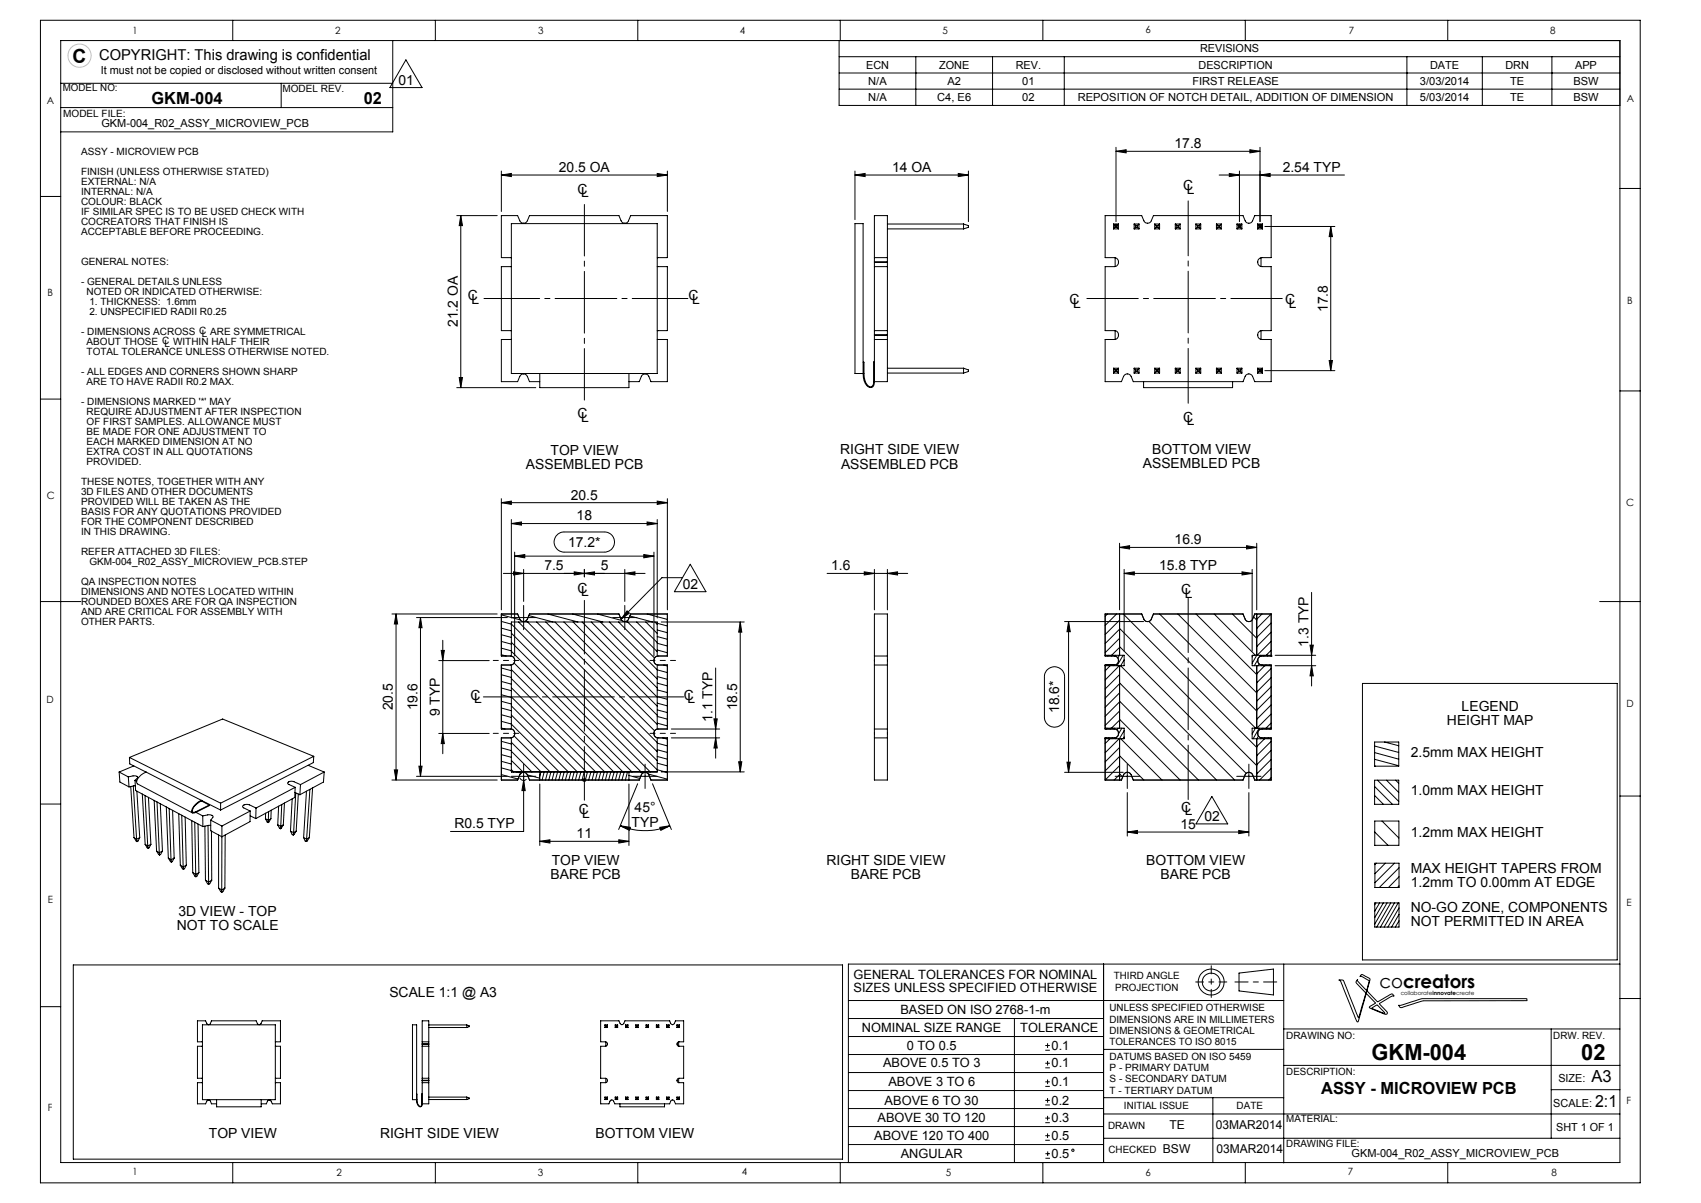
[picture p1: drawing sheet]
<svg xmlns="http://www.w3.org/2000/svg" width="420mm" height="297mm" viewBox="0 0 420 297" stroke-linecap="round" stroke-linejoin="round" font-family="sans-serif">
<g fill="none" stroke="#000" stroke-width=".25">
<path d="M10 5h395v287h-395zM15 10h385v277h-385zM57.5 5v5M97 10v22.6h-82M100.2 14.8l4 6.8h-7.9zM107.5 5v5M157.5 5v5M207.2 10v16h192.8M207.2 14h192.8M207.2 18h192.8M207.5 5v5M226.1 14v12"/>
<path d="M245.1 14v12M257.5 5v5M262.8 14v12M307.5 5v5M347.4 14v12M357.5 5v5M366 14v12M383.2 14v12M15 26.6h82M15 20.6h82M69.4 20.6v6M207.2 22h192.8"/>
<path d="M275.6 37.4l2.5-.4v.7zM275.6 36.4v18.3M275.6 37.4h35.5M308.6 37l2.5 .4-2.5 .3zM311.1 36.4v18.3M10 48.5h5M112.8 53.2h10M113.8 53.2l.4 2.5h-.8zM113.8 53.2v42.5M123.8 43.2l2.5-.4v.8zM123.8 42.2v10M123.8 43.2h41"/>
<path d="M126.3 55.2h36v37h-36zM162.3 42.8l2.5 .4-2.5 .4zM164.8 42.2v10M211.1 43.2l2.5-.4v.8zM211.1 43.2h28M211.1 42.2v12M211.1 55.2h2v37h-2zM219.1 55.3h18.8M219.1 56.5h18.8M236.6 42.8l2.5 .4-2.5 .4zM237.9 55.3l1.2 .4v.4l-1.2 .4M237.9 55.3v1.2"/>
<path d="M239.1 42.2v12.5M272.9 53.2h9l.5 1.3a1 1 0 0 0 1 .6 1 1 0 0 0 .9-.6l.5-1.3h22.1l.5 1.3a1 1 0 0 0 1 .6 1 1 0 0 0 .9-.6l.5-1.3h4.1v10.4h-2.3a1.11 1.11 0 0 0-1.1 1.1 1.11 1.11 0 0 0 1.1 1.1h2.3v15.8h-2.3a1.1 1.1 0 0 0-1.1 1.1 1.1 1.1 0 0 0 1.1 1.1h2.3v10.4h-4.1l-.5-1.3a1 1 0 0 0-.9-.6 1 1 0 0 0-1 .6l-.5 1.3h-27.1l-.5-1.3a1.03 1.03 0 0 0-.9-.6 1.03 1.03 0 0 0-1 .6l-.5 1.3h-4v-10.4h2.3a1.1 1.1 0 0 0 1-1.1 1.1 1.1 0 0 0-1-1.1h-2.3v-15.8h2.3a1.12 1.12 0 0 0 1-1.1 1.12 1.12 0 0 0-1-1.1h-2.3zM275 55.3h1.2M275 56.5h1.2M275 55.3l.3 .4v.4M275 55.3v1.2M275.1 55.7h.9M275.2 55.3l.7 .8M275.3 56.1l-.3 .4M275.3 56.1h.5M275.6 55.2v1M275.8 56.1l.4 .4"/>
<path d="M275.9 55.3l-.7 .8M276.2 55.3v1.2M276.2 55.3l-.4 .4v.4M280 55.3h1.2M280 56.5h1.2M280 55.3l.4 .4M280 55.3v1.2M280.4 55.7h.4M280.4 56.1h.4M280.4 56.1l-.4 .4M280.4 55.7v.4M280.8 56.1l.4 .4"/>
<path d="M280.8 55.7v.4M281.2 55.3l-.4 .4M281.2 55.3v1.2M285.1 55.3h1.2M285.1 56.5h1.2M285.1 55.3l.4 .4M285.1 55.3v1.2M285.5 55.7h.4M285.5 56.1h.4M285.5 56.1l-.4 .4M285.5 55.7v.4M285.9 55.7v.4"/>
<path d="M285.9 56.1l.4 .4M286.3 55.3l-.4 .4M286.3 55.3v1.2M290.2 55.3h1.2M290.2 56.5h1.2M290.2 55.3l.4 .4M290.2 55.3v1.2M290.6 55.7h.4M290.6 56.1h.4M290.6 56.1l-.4 .4M290.6 55.7v.4M291 55.7v.4"/>
<path d="M291 56.1l.4 .4M291.4 55.3l-.4 .4M291.4 55.3v1.2M295.3 55.3h1.2M295.3 56.5h1.2M295.3 55.3l.4 .4M295.3 55.3v1.2M295.7 55.7h.4M295.7 56.1h.4M295.7 56.1l-.4 .4M295.7 55.7v.4M296.1 55.7v.4"/>
<path d="M296.1 56.1l.4 .4M296.5 55.3l-.4 .4M296.5 55.3v1.2M300.4 55.3h1.2M300.4 56.5h1.2M300.4 55.3l.3 .4M300.4 55.3v1.2M300.7 55.7h.5M300.7 56.1h.5M300.7 56.1l-.3 .4M300.7 55.7v.4M301 43.2h31"/>
<path d="M301.2 56.1l.4 .4M301.2 55.7v.4M301.6 55.3l-.4 .4M301.6 55.3v1.2M303.5 42.8l2.5 .4-2.5 .4zM305.4 55.3h1.2M305.4 56.5h1.2M305.4 55.3l.4 .4v.4M305.4 55.3v1.2M305.5 55.7h1M305.7 55.3l.7 .8M305.8 56.1h.4"/>
<path d="M305.8 56.1l-.4 .4M306 42.2v12.5M306 55.2v1M306.2 56.1l.4 .4M306.4 55.3l-.7 .8M306.6 55.3l-.4 .4v.4M306.6 55.3v1.2M310.5 55.3h1.2M310.5 56.5h1.2M310.5 55.3l.4 .4v.4M310.5 55.3v1.2M310.6 55.7h1"/>
<path d="M310.8 55.3l.9 1M310.8 55.9h1M310.9 56.1h.4l.4 .4M310.9 56.1l-.4 .4M311.1 55.2v1M311.1 43.2l2.5-.4v.8zM311.3 55.4v1M311.5 55.3l-.7 .8M311.7 55.6l-.7 .7M311.7 55.3l-.4 .4M311.7 55.3v1.2M312.3 55.9h17.3"/>
<path d="M328.6 55.9v35.6M328.6 55.9l.4 2.5h-.8zM400 46.5h5M126.3 65.8h-2.5v15.8h2.5M126.3 63.6h-2.5v-10.4h4l.5 1.3a1.03 1.03 0 0 0 1 .6 1.03 1.03 0 0 0 .9-.6l.5-1.3h22.1l.6 1.3a1 1 0 0 0 .9 .6 1 1 0 0 0 .9-.6l.5-1.3h9.1v10.4h-2.5M162.3 65.8h2.5v15.8h-2.5M215.9 64.8v1M215.9 63.6v1M215.9 63.6v-10.4h3.2v10.4M215.9 64.6v.2M215.9 65.8v15.8M215.9 65.8h3.2"/>
<path d="M215.9 63.6h3.2M215.9 64.8h3.2M215.9 64.6h3.2M219.1 64.8v1M219.1 63.6v1M219.1 64.6v.2M219.1 65.8v15.8M275.3 63.6v2.2M311.4 63.6v2.2M10 98.5h5M112.8 95.7h19.5M113.4 93.2h.8l-.4 2.5z"/>
<path d="M126.3 83.8h-2.5v10.4h4l.5-1.3a1.03 1.03 0 0 1 1-.6 1.03 1.03 0 0 1 .9 .6l.5 1.3h2.6M133.3 92.2v3.5h22v-3.5M162.3 83.8h2.5v10.4h-4.1l-.5-1.3a1 1 0 0 0-.9-.6 1 1 0 0 0-.9 .6l-.6 1.3h-2.5M213.1 92.2a3.3 3.3 0 0 0 1.7 3.5 1.11 1.11 0 0 0 1.1-1.5M215.9 82.8v1M215.9 81.6v1M215.9 89.4h-.2v4.8a.9 .9 0 0 1-.5 1.2 .9 .9 0 0 1-1.1-.5 4.5 4.5 0 0 1-.8-2.7v-2.8h-.2M215.9 82.6v.2M215.9 83.8v10.4M215.9 83.8h3.2M215.9 81.6h3.2M215.9 82.8h3.2"/>
<path d="M215.9 82.6h3.2M219.1 82.8v1M219.1 81.6v1M219.1 82.6v.2M219.1 83.8v10.4h-3.2M219.1 90.9h18.8M219.1 92.1h18.8M237.9 90.9l1.2 .4v.4l-1.2 .4M237.9 90.9v1.2M275 90.9h1.2M275 92.1h1.2M275 90.9v1.2"/>
<path d="M275 90.9l.3 .4M275.3 81.6v2.2M275.3 91.3v.4M275.3 91.7l-.3 .4M275.3 91.7h.5M275.3 91.3h.5M275.8 91.3v.4M275.8 91.7l.4 .4M276.2 90.9v1.2M276.2 90.9l-.4 .4M280 90.9h1.2M280 92.1h1.2"/>
<path d="M280 90.9v1.2M280 90.9l.4 .4M280.4 91.3v.4M280.4 91.7h.4M280.4 91.3h.4M280.4 91.7l-.4 .4M280.8 91.3v.4M280.8 91.7l.4 .4M281.2 90.9v1.2M281.2 90.9l-.4 .4M282.4 94.2v1.5h21.9v-1.5M285.1 90.9h1.2"/>
<path d="M285.1 92.1h1.2M285.1 90.9v1.2M285.1 90.9l.4 .4M285.5 91.3v.4M285.5 91.7h.4M285.5 91.3h.4M285.5 91.7l-.4 .4M285.9 91.3v.4M285.9 91.7l.4 .4M286.3 90.9v1.2M286.3 90.9l-.4 .4M290.2 90.9h1.2"/>
<path d="M290.2 92.1h1.2M290.2 90.9v1.2M290.2 90.9l.4 .4M290.6 91.3v.4M290.6 91.7h.4M290.6 91.3h.4M290.6 91.7l-.4 .4M291 91.3v.4M291 91.7l.4 .4M291.4 90.9v1.2M291.4 90.9l-.4 .4M295.3 90.9h1.2"/>
<path d="M295.3 92.1h1.2M295.3 90.9v1.2M295.3 90.9l.4 .4M295.7 91.3v.4M295.7 91.7h.4M295.7 91.3h.4M295.7 91.7l-.4 .4M296.1 91.3v.4M296.1 91.7l.4 .4M296.5 90.9v1.2M296.5 90.9l-.4 .4M300.4 90.9h1.2"/>
<path d="M300.4 92.1h1.2M300.4 90.9v1.2M300.4 90.9l.3 .4M300.7 91.3v.4M300.7 91.7h.5M300.7 91.3h.5M300.7 91.7l-.3 .4M301.2 91.3v.4M301.2 91.7l.4 .4M301.6 90.9v1.2M301.6 90.9l-.4 .4M305.4 90.9h1.2"/>
<path d="M305.4 92.1h1.2M305.4 90.9v1.2M305.4 90.9l.4 .4M305.8 91.3v.4M305.8 91.7h.4M305.8 91.3h.4M305.8 91.7l-.4 .4M306.2 91.3v.4M306.2 91.7l.4 .4M306.6 90.9v1.2M306.6 90.9l-.4 .4M310.5 90.9h1.2"/>
<path d="M310.5 92.1h1.2M310.5 90.9v1.2M310.5 90.9l.4 .4M310.8 91.5h1M310.9 91.3v.4M310.9 91.7h.4l.4 .4M310.9 91.7l-.4 .4M311 91.2l.7 .7M311.3 91v1M311.4 81.6v2.2M311.7 91.2l-.7 .7M311.7 90.9v1.2"/>
<path d="M311.7 90.9l-.4 .4h-.4M312.3 91.5h17.3M328.2 89h.8l-.4 2.5zM400 96.5h5M123.8 124.1l2.5-.4v.8zM123.8 123.1v27.5M123.8 124.1h41M126.3 129.3l2.5-.4v.7zM126.3 128.3v24.3M126.3 129.3h36M127.1 137.3l2.5-.4v.8zM127.1 136.3v25.7"/>
<path d="M127.1 137.3h34.4M137.4 132.3l.8-.7 .9-.3h10.1a2.49 2.49 0 0 1 2.5 2.5 2.49 2.49 0 0 1-2.5 2.5h-9.9a2.5 2.5 0 0 1-2.2-1.4 2.5 2.5 0 0 1 .3-2.6zM159 136.9l2.5 .4-2.5 .4zM159.8 128.9l2.5 .4-2.5 .3zM161.5 136.3v25.7M162.3 123.7l2.5 .4-2.5 .4zM162.3 128.3v24.3M164.8 123.1v27.5M170.4 139.3l3.9 6.8h-7.8zM276.4 135.1l2.5-.4v.8zM276.4 134.1v16.5M276.4 135.1h33.9"/>
<path d="M307.8 134.7l2.5 .4-2.5 .4zM310.3 134.1v16.5M10 148.5h10M96.8 151.6h26M97.8 151.6v41M97.8 151.6l.4 2.5h-.8zM102.8 152.5h22.5M103.8 152.5l.4 2.5h-.8zM103.8 152.5v39.2M109.3 158.1v28M123.8 153.4l2.5 .7 36 36 2.5 .6M123.8 158.4l2.5 .6"/>
<path d="M123.8 156.7l2.5 .7M123.8 155.1l2.5 .6M123.8 151.8l4.6 1.2M124.3 141.6h35M126.3 152.5h6M126.3 158.6l32 32M126.3 156.3l34.2 34.3M126.8 141.2l2.5 .4-2.5 .4zM128 153.6l34.3 34.2M129.3 149.5v6M129.3 140.6v7.9M129.7 153.4l.7 .2"/>
<path d="M130.3 153.6l32 32M130.6 152l6 1.6M132.5 153.6l29.8 29.7M134.8 153.6l26.8 26.8M135.3 151.6l7.4 2M137 153.6l25.3 25.3M139.2 153.6l23.1 23M141.4 151.6l7.4 2M141.5 153.6l20.8 20.7M141.8 141.2l2.5 .4-2.5 .4zM143.7 153.6l18.6 18.5M144.3 141.6l2.5-.4v.8z"/>
<path d="M144.3 140.6v1.8M146 153.6l16.3 16.3M147.5 151.6l6.1 1.6M148.2 153.6l14.1 14M150.5 153.6l11.8 11.8 2.5 .6M151.3 152.5h6M152.7 153.6l8.9 8.9M153.4 152.9a1 1 0 0 0 .9 .6 1 1 0 0 0 .9-.6l.5-1.3h9.1v10.4h-2.3M153.4 152.9l-.6-1.3h-22.1l-.5 1.3a1.03 1.03 0 0 1-.9 .6 1.03 1.03 0 0 1-1-.6l-.5-1.3h-4v10.4h2.3M154.3 149.5v6M154.3 141.6l2.5-.4v.8zM154.3 140.6v7.9"/>
<path d="M154.5 153.5l.5 .1 7.3 7.3M154.8 150.8l.6 .6-2 1.5zM155.5 152.1l5.6 1.5M157.2 153.6l5.1 5M159.5 153.6l2.8 2.8M159.8 151.6l5 1.3M161.7 153.6l.6 .6M162.3 158.8l2.5 .7M162.3 157.2l2.5 .6M162.3 155.5l2.5 .7M162.3 153.9l2.5 .6M163.3 153.6h20.5"/>
<path d="M168.5 142.6h-5.1l-10 10.3M182.8 153.6l.4 2.5h-.8zM182.8 153.6v37M204.2 141.6h19.9M213.4 141.2l2.5 .4-2.5 .4zM215.9 140.6v10M219.1 141.6l2.5-.4v.8zM219.1 140.6v10M262.9 153.5h19.5M263.8 153.5l.5 2.5h-.8zM263.8 153.5v37.2M273.4 151.6l-.5 .5"/>
<path d="M275.7 151.6l-2.8 2.8M276.4 151.6v10.2l-.4 .7M276.4 159.6l31.3 31.3M276.4 155.1l33.9 33.9M276.4 153.1l-3.5 3.6M276.4 155.3l-3.5 3.6M276.4 157.6l-3.5 3.5M276.4 159.8l-1.9 2M277.4 151.6l32.9 32.9M277.6 141.6l2.5-.4v.8zM277.6 141.6h31.6M277.6 140.6v20.2"/>
<path d="M281.8 151.6l.1 .1M283.7 153.4l26.3 26.4-.8 1.4M286.3 151.6l24 23.9M290.8 151.6l19.5 19.5M295.3 151.6l15 14.9M299.8 151.6l10.2 10.2M304.3 151.6l6 6M306.7 141.2l2.5 .4-2.5 .4zM309.2 140.6v20.2M309.5 152.3l.8 .8M310.3 151.6v10.2l-1.1 2M311.6 151.6l-1.3 1.3"/>
<path d="M313.9 151.6v10.4M313.9 151.6l-3.6 3.5M313.9 153.8l-3.6 3.6M313.9 156.1l-3.6 3.5M313.9 158.3l-3.5 3.5M313.9 151.6h-4.1l-.5 1.3a1 1 0 0 1-.9 .6 1 1 0 0 1-1-.6l-.5-1.3h-22.1l-.5 1.3a1 1 0 0 1-.9 .6 1 1 0 0 1-1-.6l-.5-1.3h-9v10.4h2.3M323.5 159.3h.8l-.5 2.5zM323.8 146.3v23.1M395 148.5h10M108.3 163.1h12.5M108.9 160.6h.8l-.4 2.5zM123.8 178.1l2.5 .7 11.8 11.8"/>
<path d="M123.8 179.7l.9 .3M123.8 176.5l2.5 .6M123.8 174.8l2.5 .7M123.8 173.1l2.5 .7M123.8 171.5l2.5 .7M123.8 169.9l2.5 .6M123.8 168.2l2.5 .7M123.8 166.6l2.5 .6M123.8 164.9l2.5 .7M123.8 161.6l1.2 .4M123.8 160l2.5 .7M126.1 180h.2"/>
<path d="M126.1 162h.2M126.1 180a.96 .96 0 0 1 1 1M126.1 162a1.02 1.02 0 0 1 1 1M126.1 164.2h-2.3v15.8h2.3M126.3 180a.99 .99 0 0 1 .8 1M126.3 162l.5 .3 .3 .7M126.3 164.1l-.2 .1M126.3 162v-8.4h36v8.4M126.3 164.1v15.9M126.3 176.5l14 14.1M126.3 174.3l16.3 16.3M126.3 172l18.5 18.6"/>
<path d="M126.3 169.8l20.8 20.8M126.3 167.5l23 23.1M126.3 165.3l25.3 25.3M126.3 160.8l29.7 29.8M126.9 163.7l26.9 26.9M127.1 163.2a.95 .95 0 0 1-.8 .9M127.1 163.2a1.02 1.02 0 0 1-1 1M127.1 163v.2M161.5 163.2a.95 .95 0 0 0 .8 .9M161.5 163.2a1.09 1.09 0 0 0 1 1M161.5 163v.2M162.3 180a.99 .99 0 0 0-.8 1"/>
<path d="M162.3 162a.99 .99 0 0 0-.8 1M162.3 164.1l.2 .1M162.3 180h.2M162.3 164.1v15.9M162.3 178.5l2.5 .7M162.3 176.9l2.5 .6M162.3 175.3l2.5 .6M162.3 173.6l2.5 .7M162.3 172l2.5 .6M162.3 170.3l2.5 .7M162.3 168.7l2.5 .6M162.3 167l2.5 .7"/>
<path d="M162.3 160.5l2.5 .6M162.5 162h-.2M162.5 162a1.09 1.09 0 0 0-1 1M162.5 180a1.02 1.02 0 0 0-1 1M162.5 164.2h2.3v15.8h-2.3M163.9 164.2l.9 .2M165.8 180h11.9M176.3 177.5h.8l-.4 2.5zM176.7 164.9v22.3M215.9 180v2.2M215.9 162v2.2M215.9 164.2h3.2"/>
<path d="M215.9 180h3.2M215.9 162h3.2M215.9 162v-10.4h3.2v10.4M215.9 164.2v15.8M219.1 180v2.2M219.1 162v2.2M219.1 164.2v15.8M258.5 165.4a2.51 2.51 0 0 1 2.7-.6 2.51 2.51 0 0 1 1.7 2.3v9.9a2.49 2.49 0 0 1-2.5 2.5 2.49 2.49 0 0 1-2.5-2.5v-10.1l.1-.7zM272.9 161.8h4.7v2.6h-4.7M272.9 179.8h4.7v2.6h-4.7M273.2 164.2l-.2 .2M273.3 179.8l-.1 .2"/>
<path d="M273.6 161.8l-.1 .2M274.1 164.2l-.1 .2M274.1 164.4l-1.2 1.2M274.2 179.8l-.1 .2M274.6 161.8l-.2 .2M275 164.2l-.1 .2M275.2 179.8l-.1 .2M275.2 162l.8 .4 .2 .6M275.2 180l.7 .3 .3 .7M275.2 180a.96 .96 0 0 1 1 1M275.2 162a1.02 1.02 0 0 1 1 1M275.2 164.2h-2.3v15.8h2.3"/>
<path d="M275.5 161.8l-.2 .2M276.1 179.8l-.3 .4M276.2 163v.2M276.2 163.2a1.02 1.02 0 0 1-1 1M276.2 163.2l-.2 .5-.8 .5M276.4 164.4l-3.5 3.5M276.4 164.4v15.4M276.4 177.6l15 15M276.4 173.1l19.5 19.5M276.4 168.6l24 24M276.4 166.5l-3.5 3.6M276.4 168.8l-3.5 3.6"/>
<path d="M276.4 171.1l-3.5 3.5M276.4 173.3l-3.5 3.5M276.4 175.5l-3.5 3.6M276.4 177.8l-2 2M276.7 164.4l28.2 28.2M277 179.8l-.8 1.4M277.3 161.8l-1.5 2.6M277.6 162.9l-.9 1.5M309.4 161.8l-.2 .4M310.3 164.4v15.4l3.6-3.5M310.6 163v.2M310.6 162.9l-.9 1.5"/>
<path d="M310.6 163.2l.3 .7 .7 .3M310.6 163.2a1.09 1.09 0 0 0 1 1M310.9 163.9l-.3 .5M310.9 179.8l-1.5 2.6M311.2 161.8l-.2 .3M311.6 164.2h2.3v15.8h-2.3M311.6 162h2.3M311.6 162h-.3a.94 .94 0 0 0-.7 1M311.6 180h-.3a.94 .94 0 0 0-.7 1M311.6 162a1.09 1.09 0 0 0-1 1M311.6 180a1.02 1.02 0 0 0-1 1M311.7 164.2l-.2 .2"/>
<path d="M311.8 179.8l-.1 .2M312.1 161.8l-.1 .2M312.3 164.4l-2 2M312.6 164.2l-.1 .2M312.7 179.8l-.1 .2M313.1 161.8l-.2 .2M313.5 164.2l-.1 .2M313.7 179.8l-.2 .2M313.9 162h.1M313.9 161.8h-4.7v2.6h4.7M313.9 179.8h-4.7v2.6h4.7M313.9 160.5l-1.3 1.3"/>
<path d="M313.9 165l-3.6 3.6M313.9 167.3l-3.6 3.5M313.9 169.5l-3.6 3.6M313.9 171.8l-3.6 3.5M313.9 174l-3.6 3.6M313.9 178.5l-1.3 1.3M314.9 161.8h10M314.9 164.4h10M323.8 164.4l.5 2.5h-.8zM336.4 168.7h62.9v68.3h-62.9zM10 198.5h5M29.4 190.6l2.3 1.2"/>
<path d="M29.4 190.6l.2 2.5 2.3 1.2M31.7 191.8l1.5-.3 .7 .2 .1 .3-.7 .6M31.7 191.8l.2 2.5M32 187l22.5 11.3M32 187v1.6l4.1 2M32.3 194.2l.8 12.6M32.9 194.1l.8 13.1M33.1 189.1l-3.7 1.5M33.3 192.6l.5 .3M33.3 192.6l.2 2.6 16.6 8.9M33.4 194l-1.5 .3M33.8 195.3l.7 11.5"/>
<path d="M35.1 196l.7 12.5M35.8 196.4l.7 12.4M36.1 190.6a3.3 3.3 0 0 0-2.3 2.7l.1 .2 13.6 7.2M36.1 190.6l13.6 7M36.7 196.8l.6 11.7M38.1 197.6l.6 12.5M38.8 198l.5 12.5M39.6 198.4l.5 11.7M41.1 199.2l.5 12.6M41.8 199.6l.4 12.7M49.7 197.6a3.7 3.7 0 0 0-2.4 2.8l.3 .3 .8-.1M49.7 197.7a3.2 3.2 0 0 0-2.2 2.6l.2 .3 .7-.2 3.3-1.6"/>
<path d="M49.7 197.6l4.8 2.4M49.7 197.7l2 1.1M49.9 197.7h-.2M51.7 198.8v.1l-3.3 1.7M54.5 198.3v1.7M63.2 199.5l-1.6-.8-1-.1a.47 .47 0 0 0-.6 .3 .47 .47 0 0 0 .2 .6l1.6 .7M63.2 199.5l-.1 2.6M68.8 199l-.2 4.7M69.6 198.6l-.3 5.4M70.2 198.3l-.2 5.4M72.1 197.2l-.4 8M72.8 195.6l1.2 .6"/>
<path d="M72.9 194.4l-9.7 5.1M72.9 194.4l-.1 2.5-9.7 5.2M73 195.8l-.5 9.8M73.7 196l-.6 9.2M74.2 193.7l-1.7-.8h-.9a.41 .41 0 0 0-.5 .2 .41 .41 0 0 0 .2 .6l1.6 .7M74.2 193.7l-.2 2.5M75.7 195.3l-.7 11.5M76.1 188.9l3.9 1.7M76.5 194.9l-.8 12.3M77.2 194.5l-.8 12.3M77.5 186.7l-22.5-9.2-23 9.5M77.5 186.7l-23 11.6"/>
<path d="M77.5 186.7l-.1 1.6-22.9 11.7M80 190.6l-5.8 3.1M80 190.6l-.1 2.5-5.9 3.1M96.8 192.6h26M97.4 190.1h.8l-.4 2.5zM102.8 191.7h22.5M103.4 189.2h.8l-.4 2.5zM108.3 181.1h12.5M109.3 181.1l.4 2.5h-.8zM123.8 191.2l4.1 1.1M123.8 189.6l2.5 .6M123.8 188l2.5 .6"/>
<path d="M123.8 186.3l2.5 .7M123.8 184.6l2.5 .7M123.8 183l2.5 .7M126.1 182.2h-2.3v10.4h4l.5-1.3a1.03 1.03 0 0 1 1-.6 1.03 1.03 0 0 1 .9 .6M126.3 191.7h6M126.3 182.1l-.2 .1M126.3 182.1v8.5h36v-8.5M126.3 190l.6 .6M126.3 187.7l2.8 2.9M126.3 185.5l5 5.1M126.3 183.3l7.3 7.3-.3 1.1M126.9 181.7l8.9 8.9"/>
<path d="M127.1 181.2l-.2 .5-.6 .4M127.1 181.2a.96 .96 0 0 1-1 1M127.1 181v.2M127.5 190.6l1.2 .3M128.3 192l.2 .3a1.01 1.01 0 0 0 1.5 .1M129.3 188.7v16.6h-18.1M129.3 192.7l.4 2.5h-.8zM130.2 191.3l3.1 .8M133.3 193.6v15.1M133.3 190.6v2M134.4 190.6l-.6 2M135.2 190.6l-.5 2"/>
<path d="M136 190.6l-.5 2M136.8 190.6l-.5 2M137.7 190.6l-.6 2M138.5 190.6l-.5 2M139.3 190.6l-.5 2M140.2 190.6l-.6 2M141 190.6l-.6 2M141.8 190.6l-.5 2M142.6 190.6l-.5 2M143.4 190.6l-.5 2M143.9 192.2l.7 .7M144.3 190.6l-.6 2"/>
<path d="M144.3 192.1v1M144.6 192.2l-.7 .7M145.1 190.6l-.6 2M145.9 190.6l-.6 2M146.7 190.6l-.5 2M147.5 190.6l-.5 2M148.3 190.6l-.5 2M149.2 190.6l-.5 2M150 190.6l-.5 2M150.8 190.6l-.5 2M151.7 190.6l-.6 2M152.5 190.6l-.6 2"/>
<path d="M153.3 190.6l-.5 2M154.1 190.6l-.5 2M154.9 190.6l-.5 2M155.3 193.6v15.1M155.3 190.6v2M155.3 192.4l-.1 .2M155.3 191.4l2.7 .8M156.3 191.7h6M157.4 193.5l-4.6 11.3M158.1 190.6l.8 .2M159.3 188.7v6M160.1 191.1l4.7 1.3"/>
<path d="M161.1 193.5l4.7 11.3M161.5 181.2a.95 .95 0 0 0 .8 .9M161.5 181.2a1.02 1.02 0 0 0 1 1M161.5 181v.2M162.3 182.1l.2 .1M162.3 188.4l2.5 .7M162.3 186.8l2.5 .6M162.3 185.1l2.5 .7M162.3 183.5l2.5 .6M162.5 182.2h2.3v10.4h-4.1l-.5-1.3a1 1 0 0 0-.9-.6 1 1 0 0 0-.9 .6l-.6 1.3h-27.1l-.5-1.3M163.3 190.6h20.5M163.6 182.2l1.2 .3"/>
<path d="M165.8 182.2h11.9M176.7 182.2l.4 2.5h-.8zM182.4 188.1h.8l-.4 2.5zM215.9 182.2v10.4h3.2v-10.4M215.9 182.2h3.2M262.9 190.7h14.5M263.5 188.2h.8l-.5 2.5zM272.9 182.2h.1M272.9 182.2h2.3M272.9 182.2v10.4M273.8 182.2l-.2 .2M274.1 182.4l-1.2 1.2"/>
<path d="M274.7 182.2l-.1 .2M275.3 191.7h6.1M275.7 182l-.2 .4M276.2 181v.2M276.2 181.2a.96 .96 0 0 1-1 1M276.2 181.2l-.3 .6-.7 .4M276.3 182.4l-3.4 3.4M276.4 191.1l.8 .7M276.4 186.6l6 6M276.4 184.5l-3.5 3.6M276.4 186.8l-3.5 3.5M276.4 189l-3.5 3.6"/>
<path d="M276.4 191.2l-1.3 1.4M276.7 182.4l10.2 10.2M277.6 180.4l-1.2 2v10.2M277.6 182l-.3 .4M278.3 188.7v6M278.3 195.7v10.7M299.2 196.6l3.9 6.8h-7.8zM305.4 191.7h6M308.4 188.7v6M308.4 195.7v10.7M310.6 181v.2M310.6 181.2l.1 .4a.88 .88 0 0 0 .9 .6"/>
<path d="M310.6 181.2a1.02 1.02 0 0 0 1 1M310.7 181.7l-.4 .7v10.2M311.4 182.1l-.1 .3M311.6 182.2h2.3v10.4h-4.1l-.5-1.3a1 1 0 0 0-.9-.6 1 1 0 0 0-1 .6l-.5 1.3h-27.1l-.5-1.3a1.03 1.03 0 0 0-.9-.6 1.03 1.03 0 0 0-1 .6l-.5 1.3h-4M312.2 182.4l-1.9 1.9M312.3 182.2l-.1 .2M313.2 182.2l-.1 .2M313.9 183l-3.6 3.6M313.9 185.2l-3.6 3.6M313.9 187.5l-3.6 3.6M313.9 189.7l-2.9 2.9M313.9 192l-.6 .6"/>
<path d="M339.4 192.6h6v6h-6zM339.4 183.2h6v6h-6zM339.4 196.4l2.2 2.2M339.4 194.2l4.4 4.4M339.4 184.2l6 1.6M339.4 185.8l6 1.6M339.4 187.5l6 1.6M339.4 189.1l.2 .1M340.1 192.6l5.3 5.3M341.8 183.2l3.6 .9M342.3 192.6l3.1 3M344.6 192.6l.8 .8"/>
<path d="M400 196.5h5M33.1 206.8l.6 .4M33.1 206.8l.7 1M33.7 207.2l.1 .6M34.5 206.8l-.8 .4M34.5 206.8l-.4 .8-.3 .2M35.8 208.5l.7 .3M35.8 208.5l.5 .8 .3 .1M36.5 208.8l.1 .6M37.3 208.5l-.8 .3M37.3 208.5l-.5 .8-.2 .1M38.7 210.1l.6 .4"/>
<path d="M38.7 210.1l.7 1M39.3 210.5l.1 .6M40.1 210.1l-.8 .4M40.1 210.1l-.7 1M41.6 211.8l.6 .5M41.6 211.8l.7 1M42.2 212.3l.1 .5M42.6 200.1l.4 11.7M43 211.8l-.8 .5M43 211.8l-.5 .9-.2 .1M44.1 200.9l.4 12.7M44.5 213.6l.7 .4"/>
<path d="M44.5 213.6l.8 1M44.9 201.3l.3 12.7M45.2 214l.1 .6M45.7 201.7l.3 11.9M46 213.6l-.8 .4M46 213.6l-.7 1M47.3 202.6l.3 12.8M47.6 215.4l.7 .5M47.6 215.4l.8 1.1M48.1 203l.2 12.9M48.3 215.9l.1 .6M48.4 200.6l1.7 .8"/>
<path d="M48.9 203.4l.2 12M49.1 215.4l-.8 .5M49.1 215.4l-.7 1.1M50.1 201.4l1.3-.2 1 .1 .2 .5-.6 .7M50.1 201.4v2.7M50.6 203.9l.1 13.4M50.7 217.3l.8 .5M50.7 217.3l.8 1M51.3 203.8h.7M51.3 203.8l-1.2 .3M51.4 203.8l.1 14M51.5 217.8v.5"/>
<path d="M52 202.5l2.8 1.4M52 202.5v2.6l2.8 1.5M52.2 205.2l.1 12.1M52.3 217.3l-.8 .5M52.3 217.3l-.5 .9-.3 .1M54 219.2l.8 .5 .7-.5M54 206.2v13M54 219.2l.8 1.1M54.8 203.9v2.7M54.8 206.6v13.7M55.5 219.2l-.7 1.1M55.6 206.2l-.1 13"/>
<path d="M61.8 200.2l-7 3.7M61.8 200.2l-.1 2.6-6.9 3.8M61.8 201.4l1.3 .7M65.5 202.1l.8 .4M65.5 202.1l.7 1M65.6 200.8l-.1 1.3M66.3 202.5l-.1 .6M66.3 200.4v2.1M66.9 202.1l-.6 .4M66.9 202.1l-.7 1M67 200l-.1 2.1M68.6 203.7l.7 .3"/>
<path d="M68.6 203.7l.7 .9M69.3 204v.6M70 203.7l-.7 .3M70 203.7l-.7 .9M71.7 205.2l.8 .4M71.7 205.2l.7 1M72.5 205.6l-.1 .6M73.1 205.2l-.6 .4M73.1 205.2l-.7 1M75 206.8l.7 .4M75 206.8l.4 .8 .2 .1M75.7 207.2l-.1 .5"/>
<path d="M76.4 206.8l-.7 .4M76.4 206.8l-.8 .9M133.3 207.7l2.5-.4v.8zM133.3 207.7h22M152.8 207.3l2.5 .4-2.5 .4zM153.1 203.9l2.5 .4-.2 .7zM153.1 203.9a16.3 16.3 0 0 0 12.3 0M162.9 204.3l2.5-.4-2.2 1.1zM278.3 205.4l2.5-.4v.8zM278.3 205.4h30.1M305.9 205l2.5 .4-2.5 .4zM339.4 202.7h6v6h-6z"/>
<path d="M339.4 205.4l3.3 3.3M339.5 213.1h5.9v6h-5.9zM339.8 213.1l-.3 .4M341.2 202.7l4.2 4.2M342.1 213.1l-2.6 2.6M344.3 213.1l-4.8 4.8M345.4 214.2l-4.8 4.9M345.4 216.5l-2.6 2.6M345.4 218.7l-.3 .4M18.1 238.2h189.9v48h-189.9zM272.5 238v49M317 238v49.1"/>
<path d="M339.4 222.9h6v6h-6zM339.7 222.9l-.3 .5M340.6 222.9l-1.2 2.1M341.6 222.9l-2.2 3.7M342.5 222.9l-3.1 5.2M343.4 222.9l-3.5 6M344.3 222.9l-3.4 6M345.2 222.9l-3.4 6M345.4 224.2l-2.7 4.7M345.4 225.7l-1.8 3.2M345.4 227.3l-.9 1.6M400 238h-190.5v49"/>
<path d="M10 248.5h5M50 258.3h-1.2v7.9h1.2M50 257.2h-1.2v-5.2h2l.2 .7a.49 .49 0 0 0 .5 .3 .49 .49 0 0 0 .5-.3l.2-.7h11.1l.2 .7a.49 .49 0 0 0 .5 .3 .49 .49 0 0 0 .5-.3l.2-.7h4.6v5.2h-1.3M50 253h18v18.5h-18zM68 258.3h1.3v7.9h-1.3M101.8 253h1.1v18.5h-1.1zM104.2 257.8v.5M104.2 257.2v.5M104.2 258.3h1.7M104.2 257.2h1.7M104.2 257.2v-5.2h1.7v5.2M104.2 257.7v.1"/>
<path d="M104.2 258.3v7.9M104.2 257.8h1.7M104.2 257.7h1.7M105.9 257.8v.5M105.9 257.2v.5M105.9 253h9.4M105.9 257.7v.1M105.9 258.3v7.9M105.9 253.7h9.4M115.3 253v.7M115.3 253l.6 .3v.2l-.6 .2M148.3 252h4.5l.3 .7a.49 .49 0 0 0 .5 .3 .49 .49 0 0 0 .4-.3l.3-.7h11l.3 .7a.49 .49 0 0 0 .5 .3 .49 .49 0 0 0 .4-.3l.3-.7h2v5.2h-1.1a.55 .55 0 0 0-.5 .6 .55 .55 0 0 0 .5 .5h1.1v7.9h-1.1a.55 .55 0 0 0-.5 .5 .55 .55 0 0 0 .5 .6h1.1v5.2h-2l-.3-.6a.49 .49 0 0 0-.4-.3 .49 .49 0 0 0-.5 .3l-.3 .6h-13.5l-.3-.6a.49 .49 0 0 0-.4-.3 .49 .49 0 0 0-.5 .3l-.2 .6h-2.1v-5.2h1.2a.55 .55 0 0 0 .5-.6 .55 .55 0 0 0-.5-.5h-1.2v-7.9h1.2a.55 .55 0 0 0 .5-.5 .55 .55 0 0 0-.5-.6h-1.2z"/>
<path d="M149.4 253h.6M149.4 253.7h.6M149.4 253l.2 .3M149.4 253v.7M149.6 253.3v.2M149.6 257.2v1.1M149.6 253.5l-.2 .2M149.6 253.5h.2M149.6 253.3h.2M149.8 253.5l.2 .2M149.8 253.3v.2M150 253v.7"/>
<path d="M150 253l-.2 .3M151.9 253h.6M151.9 253.7h.6M151.9 253l.2 .3M151.9 253v.7M152.1 253.5h.2M152.1 253.3h.2M152.1 253.5l-.2 .2M152.1 253.3v.2M152.3 253.5l.2 .2M152.3 253.3v.2M152.5 253l-.2 .3"/>
<path d="M152.5 253v.7M154.4 253h.6M154.4 253.7h.6M154.4 253l.3 .3M154.4 253v.7M154.7 253.5h.1M154.7 253.3h.1M154.7 253.5l-.3 .2M154.7 253.3v.2M154.8 253.3v.2M154.8 253.5l.2 .2M155 253l-.2 .3"/>
<path d="M155 253v.7M157 253h.6M157 253.7h.6M157 253l.2 .3M157 253v.7M157.2 253.5h.2M157.2 253.3h.2M157.2 253.5l-.2 .2M157.2 253.3v.2M157.4 253.3v.2M157.4 253.5l.2 .2M157.6 253l-.2 .3"/>
<path d="M157.6 253v.7M159.5 253h.6M159.5 253.7h.6M159.5 253l.2 .3M159.5 253v.7M159.7 253.5h.2M159.7 253.3h.2M159.7 253.5l-.2 .2M159.7 253.3v.2M159.9 253.3v.2M159.9 253.5l.2 .2M160.1 253l-.2 .3"/>
<path d="M160.1 253v.7M162.1 253h.6M162.1 253.7h.6M162.1 253l.2 .3M162.1 253v.7M162.3 253.3v.2M162.3 253.5h.2M162.3 253.3h.2M162.3 253.5l-.2 .2M162.5 253.5l.2 .2M162.5 253.3v.2M162.7 253l-.2 .3"/>
<path d="M162.7 253v.7M164.6 253h.6M164.6 253.7h.6M164.6 253l.2 .3M164.6 253v.7M164.8 253.5h.2M164.8 253.3h.2M164.8 253.5l-.2 .2M164.8 253.3v.2M165 253.5l.2 .2M165 253.3v.2M165.2 253l-.2 .3"/>
<path d="M165.2 253v.7M167.1 253h.6M167.1 253.7h.6M167.1 253v.7M167.1 253l.3 .3M167.4 253.5h.1M167.4 253.3h.1M167.4 253.5l-.3 .2M167.4 253.3v.2M167.5 253.5l.2 .2M167.5 253.3v.2M167.6 257.2v1.1"/>
<path d="M167.7 253l-.2 .3M167.7 253v.7M209.5 247h107.5M209.5 255.9h63M209.5 251.5h63M250.5 251.5v35.5M258.1 259.3h1.1M258.1 258.1h1.1M258.7 257.6v1.1M272.5 259.1h44.5M305.9 240.2l8.5-.9v6.3l-8.5-1zM317 254h83"/>
<path d="M330.6 241.9l.9 .1 .3 .1 3.7 9.1 2.6-8.8-.2-.4-1.3-.7-.6-.3-.2 .1 .5-.5 1.9 1-2.9 10.7-.2-.1-.5-1-3.5-8.7zM335.2 241.8v.4l4.9 5.2 3-1.8 .5-.2 .3 .1 .3 .5-.4-.1-3.3 1.9 2 2v.5l-.7 .1-3.6-1.6v-.3l1.5-.9-4.7-4.8-.2-.4zM338.7 248.9l1.3-.8 1.9 2.1zM345.3 248.1l.4 .1 2-.6a10.8 10.8 0 0 1 4.6-1h24.6l.1 .4-25.6 .1-5 1.5a.73 .73 0 0 1-1.1-.5zM383 254v27M400 246.5h5M50 267.3h-1.2v5.2h2l.2-.6a.49 .49 0 0 1 .5-.3 .49 .49 0 0 1 .5 .3l.2 .6h1.3M53.5 271.5v1.8h11v-1.8M68 267.3h1.3v5.2h-2.1l-.2-.6a.49 .49 0 0 0-.5-.3 .49 .49 0 0 0-.5 .3l-.2 .6h-1.3M102.9 271.5l.1 .9 .3 .6a.53 .53 0 0 0 .7 .2 .53 .53 0 0 0 .2-.7M104.2 266.8v.5M104.2 266.2v.5"/>
<path d="M104.2 270.1l-.1 2.4a.48 .48 0 0 1-.3 .7 .48 .48 0 0 1-.6-.5 4.1 4.1 0 0 1-.3-2.6M104.2 267.3h1.7M104.2 266.2h1.7M104.2 266.7v.1M104.2 267.3v5.2M104.2 266.8h1.7M104.2 266.7h1.7M105.9 266.8v.5M105.9 266.2v.5M105.9 271.5h9.4M105.9 267.3v5.2h-1.7M105.9 266.7v.1"/>
<path d="M105.9 270.9h9.4M115.3 270.9v.6M115.3 270.9l.6 .2v.1l-.6 .3M149.4 271.5h.6M149.4 270.9h.6M149.4 270.9v.6M149.4 270.9l.2 .2M149.6 266.2v1.1M149.6 271.1v.1M149.6 271.2l-.2 .3M149.6 271.2h.2M149.6 271.1h.2"/>
<path d="M149.8 271.1v.1M149.8 271.2l.2 .3M150 270.9v.6M150 270.9l-.2 .2M151.9 271.5h.6M151.9 270.9h.6M151.9 270.9v.6M151.9 270.9l.2 .2M152.1 271.1v.1M152.1 271.2h.2M152.1 271.1h.2M152.1 271.2l-.2 .3"/>
<path d="M152.3 271.1v.1M152.3 271.2l.2 .3M152.5 270.9v.6M152.5 270.9l-.2 .2M153.1 272.5v.8h11v-.8M154.4 271.5h.6M154.4 270.9h.6M154.4 270.9v.6M154.4 270.9l.3 .2M154.7 271.1v.1M154.7 271.2h.1M154.7 271.1h.1"/>
<path d="M154.7 271.2l-.3 .3M154.8 271.1v.1M154.8 271.2l.2 .3M155 270.9v.6M155 270.9l-.2 .2M157 271.5h.6M157 270.9h.6M157 270.9v.6M157 270.9l.2 .2M157.2 271.1v.1M157.2 271.2h.2M157.2 271.1h.2"/>
<path d="M157.2 271.2l-.2 .3M157.4 271.1v.1M157.4 271.2l.2 .3M157.6 270.9v.6M157.6 270.9l-.2 .2M159.5 271.5h.6M159.5 270.9h.6M159.5 270.9v.6M159.5 270.9l.2 .2M159.7 271.1v.1M159.7 271.2h.2M159.7 271.1h.2"/>
<path d="M159.7 271.2l-.2 .3M159.9 271.1v.1M159.9 271.2l.2 .3M160.1 270.9v.6M160.1 270.9l-.2 .2M162.1 271.5h.6M162.1 270.9h.6M162.1 270.9v.6M162.1 270.9l.2 .2M162.3 271.1v.1M162.3 271.2h.2M162.3 271.1h.2"/>
<path d="M162.3 271.2l-.2 .3M162.5 271.1v.1M162.5 271.2l.2 .3M162.7 270.9v.6M162.7 270.9l-.2 .2M164.6 271.5h.6M164.6 270.9h.6M164.6 270.9v.6M164.6 270.9l.2 .2M164.8 271.1v.1M164.8 271.2h.2M164.8 271.1h.2"/>
<path d="M164.8 271.2l-.2 .3M165 271.1v.1M165 271.2l.2 .3M165.2 270.9v.6M165.2 270.9l-.2 .2M167.1 271.5h.6M167.1 270.9h.6M167.1 270.9v.6M167.1 270.9l.3 .2M167.4 271.1v.1M167.4 271.2h.1M167.4 271.1h.1"/>
<path d="M167.4 271.2l-.3 .3M167.5 271.2l.2 .3M167.5 271.1v.1M167.6 266.2v1.1M167.7 270.9v.6M167.7 270.9l-.2 .2M209.5 273.7h63M209.5 269.2h63M209.5 264.8h63M209.5 260.3h63M209.5 278.1h63M258.1 277.2h1.1"/>
<path d="M258.1 276h1.1M258.1 272.8h1.1M258.1 271.7h1.1M258.1 268.2h1.1M258.1 267.1h1.1M258.1 263.6h1.1M258.1 262.5h1.1M258.7 261.9v1.2M258.7 266.5v1.1M258.7 271.1v1.1M258.7 275.5v1.1M258.7 279.8v1.1"/>
<path d="M272.5 271h44.5M272.5 275h127.5M299.5 271v16M317 263h83M383 269h17M57.5 287v5M107.5 287v5M157.5 287v5M207.5 287v5M209.5 282.6h63M257.5 287v5M258.1 281.5h1.1"/>
<path d="M258.1 280.4h1.1M258.1 286h1.2M258.1 284.8h1.2M258.7 284.3v1.1M272.5 281h127.5M307.5 287v5M357.5 287v5"/>
<circle cx="299.1" cy="242.4" r="2.21"/>
<circle cx="299.1" cy="242.5" r="3.2"/>
<circle cx="264.9" cy="284" r=".27"/>
</g>
<circle cx="19.6" cy="13.7" r="2.87" fill="none" stroke="#c0c0c0" stroke-width=".25"/>
<path d="M128.1 163.1h-6.3M166.8 163.1h-6.3M128.1 181.1h-6.3M166.8 181.1h-6.3" fill="none" stroke="#000" stroke-width=".25" stroke-dasharray="15.2 1.3 1.3 1.3" stroke-dashoffset="14"/>
<path d="M119.5 73.7h50.3" fill="none" stroke="#000" stroke-width=".25" stroke-dasharray="15.2 1.3 1.3 1.3" stroke-dashoffset="1.5"/>
<path d="M316.6 73.7h-48.2M144.3 98.8v-48.3" fill="none" stroke="#000" stroke-width=".25" stroke-dasharray="15.2 1.3 1.3 1.3" stroke-dashoffset="2.5"/>
<path d="M293.4 49.6v50" fill="none" stroke="#000" stroke-width=".25" stroke-dasharray="15.2 1.3 1.3 1.3" stroke-dashoffset="1.7"/>
<path d="M295.2 242.4h7.7" fill="none" stroke="#000" stroke-width=".25" stroke-dasharray="15.2 1.3 1.3 1.3" stroke-dashoffset="13.3"/>
<path d="M304.9 242.4h10.3" fill="none" stroke="#000" stroke-width=".25" stroke-dasharray="15.2 1.3 1.3 1.3" stroke-dashoffset="12"/>
<path d="M299.1 246.2v-7.8" fill="none" stroke="#000" stroke-width=".25" stroke-dasharray="15.2 1.3 1.3 1.3" stroke-dashoffset="13.2"/>
<path d="M144.3 148.2v49.4" fill="none" stroke="#000" stroke-width=".25" stroke-dasharray="15.2 1.3 1.3 1.3" stroke-dashoffset="2"/>
<path d="M119.3 172.1h49.5" fill="none" stroke="#000" stroke-width=".25" stroke-dasharray="15.2 1.3 1.3 1.3" stroke-dashoffset="1.9"/>
<path d="M293.4 197.4v-49.7" fill="none" stroke="#000" stroke-width=".25" stroke-dasharray="15.2 1.3 1.3 1.3" stroke-dashoffset="1.8"/>
<g fill="#000">
<path d="M154.8 150.8l.6 .6-2 1.5z"/>
<path d="M123.8 43.2l2.5-.4v.8zM162.3 42.8l2.5 .4-2.5 .4z"/>
<path d="M303.5 42.8l2.5 .4-2.5 .4zM311.1 43.2l2.5-.4v.8z"/>
<path d="M328.6 55.9l.4 2.5h-.8zM328.2 89h.8l-.4 2.5z"/>
<path d="M123.8 124.1l2.5-.4v.8zM162.3 123.7l2.5 .4-2.5 .4z"/>
<path d="M126.3 129.3l2.5-.4v.7zM159.8 128.9l2.5 .4-2.5 .3z"/>
<path d="M127.1 137.3l2.5-.4v.8zM159 136.9l2.5 .4-2.5 .4z"/>
<path d="M276.4 135.1l2.5-.4v.8zM307.8 134.7l2.5 .4-2.5 .4zM277.6 141.6l2.5-.4v.8zM306.7 141.2l2.5 .4-2.5 .4zM275.6 37.4l2.5-.4v.7zM308.6 37l2.5 .4-2.5 .3z"/>
<path d="M103.8 152.5l.4 2.5h-.8zM103.4 189.2h.8l-.4 2.5z"/>
<path d="M141.8 141.2l2.5 .4-2.5 .4zM154.3 141.6l2.5-.4v.8z"/>
<path d="M144.3 141.6l2.5-.4v.8zM126.8 141.2l2.5 .4-2.5 .4z"/>
<path d="M182.8 153.6l.4 2.5h-.8zM182.4 188.1h.8l-.4 2.5z"/>
<path d="M213.4 141.2l2.5 .4-2.5 .4zM219.1 141.6l2.5-.4v.8zM278.3 205.4l2.5-.4v.8zM305.9 205l2.5 .4-2.5 .4z"/>
<path d="M263.8 153.5l.5 2.5h-.8zM263.5 188.2h.8l-.5 2.5z"/>
<path d="M176.3 177.5h.8l-.4 2.5zM176.7 182.2l.4 2.5h-.8zM108.9 160.6h.8l-.4 2.5zM109.3 181.1l.4 2.5h-.8zM113.8 53.2l.4 2.5h-.8zM113.4 93.2h.8l-.4 2.5z"/>
<path d="M323.5 159.3h.8l-.5 2.5zM323.8 164.4l.5 2.5h-.8z"/>
<path d="M97.4 190.1h.8l-.4 2.5zM97.8 151.6l.4 2.5h-.8z"/>
<path d="M129.3 192.7l-.4 2.5h.8zM211.1 43.2l2.5-.4v.8zM236.6 42.8l2.5 .4-2.5 .4z"/>
<path d="M133.3 207.7l2.5-.4v.8zM152.8 207.3l2.5 .4-2.5 .4z"/>
<path d="M153.1 203.9l2.5 .4-.2 .7zM162.9 204.3l2.5-.4-2.2 1.1z"/>
</g>
<g font-size="5.5">
<text x="338.7" y="261.7">GKM-004</text>
<text x="390.4" y="261.7">02</text>
</g>
<text font-size="4.8" x="17.9" y="15.5">C</text>
<text font-size="4.6" x="340.6" y="244">cocreators</text>
<g font-size="4.1">
<text x="37.4" y="25.6">GKM-004</text>
<text x="89.8" y="25.6">02</text>
<text x="393" y="267.2">A3</text>
<text x="326.2" y="270">ASSY - MICROVIEW PCB</text>
<text x="393.9" y="273.2">2:1</text>
</g>
<text font-size="3.7" x="24.5" y="14.8">COPYRIGHT: This drawing is confidential</text>
<g font-size="3.4">
<text x="98.4" y="20.9">01</text>
<text x="290" y="36.6">17.8</text>
<text x="138" y="42.4">20.5 OA</text>
<text x="142.6" y="47.8">C</text>
<text x="220.3" y="42.4">14 OA</text>
<text x="292.2" y="47">C</text>
<text x="293.1" y="47.9">L</text>
<text x="316.7" y="42.4">2.54 TYP</text>
<text x="143.5" y="48.8">L</text>
<text x="115.5" y="74">C</text>
<text x="116.4" y="74.9">L</text>
<text x="170" y="74">C</text>
<text x="170.9" y="74.9">L</text>
<text x="264.1" y="75.1">C</text>
<text x="265" y="76">L</text>
<text x="317.4" y="75.1">C</text>
<text x="318.3" y="76">L</text>
<text x="327.8" y="77" transform="rotate(-90 327.8 77)">17.8</text>
<text x="113" y="80.7" transform="rotate(-90 113 80.7)">21.2 OA</text>
<text x="142.6" y="103.3">C</text>
<text x="143.5" y="104.2">L</text>
<text x="292.2" y="104.1">C</text>
<text x="293.1" y="105">L</text>
<text x="136" y="112.2">TOP VIEW</text>
<text x="207.5" y="112.2">RIGHT SIDE VIEW</text>
<text x="284.5" y="112.1">BOTTOM VIEW</text>
<text x="129.8" y="115.7">ASSEMBLED PCB</text>
<text x="207.7" y="115.7">ASSEMBLED PCB</text>
<text x="282.2" y="115.6">ASSEMBLED PCB</text>
<text x="141" y="123.3">20.5</text>
<text x="142.4" y="128.5">18</text>
<text x="140.3" y="134.9">17.2*</text>
<text x="290" y="134.3">16.9</text>
<text x="134.4" y="140.8">7.5</text>
<text x="148.3" y="140.8">5</text>
<text x="205.2" y="140.8">1.6</text>
<text x="286.2" y="140.8">15.8 TYP</text>
<text x="142.6" y="146.3">C</text>
<text x="143.5" y="147.2">L</text>
<text x="168.6" y="145.4">02</text>
<text x="291.6" y="146.6">C</text>
<text x="292.5" y="147.5">L</text>
<text x="323.1" y="159.6" transform="rotate(-90 323.1 159.6)">1.3 TYP</text>
<text x="116.1" y="172.7">C</text>
<text x="117" y="173.7">L</text>
<text x="168.9" y="172.7">C</text>
<text x="169.8" y="173.7">L</text>
<text x="97" y="175.4" transform="rotate(-90 97 175.4)">20.5</text>
<text x="103.1" y="175.4" transform="rotate(-90 103.1 175.4)">19.6</text>
<text x="108.6" y="176.8" transform="rotate(-90 108.6 176.8)">9 TYP</text>
<text x="175.9" y="178.3" transform="rotate(-90 175.9 178.3)">1.1 TYP</text>
<text x="182" y="175.4" transform="rotate(-90 182 175.4)">18.5</text>
<text x="261.5" y="176.1" transform="rotate(-90 261.5 176.1)">18.6*</text>
<text x="357.3" y="178.9">HEIGHT MAP</text>
<text x="360.9" y="175.4">LEGEND</text>
<text x="348.3" y="187">2.5mm MAX HEIGHT</text>
<text x="348.3" y="196.4">1.0mm MAX HEIGHT</text>
<text x="142.9" y="200.9">C</text>
<text x="143.8" y="201.9">L</text>
<text x="156.7" y="200.4">45°</text>
<text x="291.6" y="200.4">C</text>
<text x="292.5" y="201.3">L</text>
<text x="297.4" y="202.7">02</text>
<text x="112.2" y="204.5">R0.5 TYP</text>
<text x="142.4" y="206.9">11</text>
<text x="156" y="204.3">TYP</text>
<text x="291.5" y="204.6">15</text>
<text x="348.3" y="206.5">1.2mm MAX HEIGHT</text>
<text x="136.2" y="213.6">TOP VIEW</text>
<text x="204.1" y="213.6">RIGHT SIDE VIEW</text>
<text x="283" y="213.5">BOTTOM VIEW</text>
<text x="348.3" y="215.6">MAX HEIGHT TAPERS FROM</text>
<text x="135.9" y="217.1">BARE PCB</text>
<text x="210.1" y="217.1">BARE PCB</text>
<text x="286.6" y="217">BARE PCB</text>
<text x="348.3" y="219.1">1.2mm TO 0.00mm AT EDGE</text>
<text x="44.1" y="226">3D VIEW - TOP</text>
<text x="348.3" y="225.2">NO-GO ZONE, COMPONENTS</text>
<text x="43.6" y="229.5">NOT TO SCALE</text>
<text x="348.3" y="228.7">NOT PERMITTED IN AREA</text>
<text x="96.1" y="246.2">SCALE 1:1 @ A3</text>
<text x="51.6" y="281.1">TOP VIEW</text>
<text x="93.8" y="281">RIGHT SIDE VIEW</text>
<text x="147" y="281.1">BOTTOM VIEW</text>
</g>
<g font-size="3.2">
<text x="210.7" y="244.9">SIZES UNLESS SPECIFIED OTHERWISE</text>
<text x="210.7" y="241.6">GENERAL TOLERANCES FOR NOMINAL</text>
<text x="222.3" y="250.3">BASED ON ISO 2768-1-m</text>
<text x="212.8" y="254.8">NOMINAL SIZE RANGE</text>
<text x="251.9" y="254.8">TOLERANCE</text>
<text x="218" y="263.5">ABOVE 0.5 TO 3</text>
<text x="223.9" y="259.2">0 TO 0.5</text>
<text x="259.6" y="263.5">0.1</text>
<text x="259.6" y="259.2">0.1</text>
<text x="219.3" y="268.1">ABOVE 3 TO 6</text>
<text x="259.6" y="268.1">0.1</text>
<text x="218.4" y="272.7">ABOVE 6 TO 30</text>
<text x="259.6" y="272.7">0.2</text>
<text x="215.8" y="281.4">ABOVE 120 TO 400</text>
<text x="216.7" y="277.1">ABOVE 30 TO 120</text>
<text x="259.6" y="281.4">0.5</text>
<text x="259.6" y="277.1">0.3</text>
<text x="222.4" y="285.8">ANGULAR</text>
<text x="259.7" y="285.9">0.5</text>
</g>
<g font-size="3">
<text x="288.8" y="278.8">TE</text>
<text x="300.2" y="278.8">03MAR2014</text>
<text x="287.1" y="284.7">BSW</text>
<text x="300.4" y="284.8">03MAR2014</text>
</g>
<g font-size="2.7">
<text x="213.8" y="16.9">ECN</text>
<text x="231.9" y="16.9">ZONE</text>
<text x="250.8" y="16.9">REV.</text>
<text x="295.9" y="16.9">DESCRIPTION</text>
<text x="296.3" y="12.9">REVISIONS</text>
<text x="353.1" y="16.9">DATE</text>
<text x="371.7" y="16.9">DRN</text>
<text x="388.9" y="16.9">APP</text>
<text x="24.9" y="18.4">It must not be copied or disclosed without written consent</text>
<text x="214.4" y="20.9">N/A</text>
<text x="233.9" y="20.9">A2</text>
<text x="252.4" y="20.9">01</text>
<text x="294.4" y="20.9">FIRST RELEASE</text>
<text x="350.6" y="20.9">3/03/2014</text>
<text x="372.9" y="20.9">TE</text>
<text x="388.5" y="20.9">BSW</text>
<text x="214.4" y="24.9">N/A</text>
<text x="231.4" y="24.9">C4, E6</text>
<text x="252.4" y="24.9">02</text>
<text x="266.1" y="24.9">REPOSITION OF NOTCH DETAIL, ADDITION OF DIMENSION</text>
<text x="350.6" y="24.9">5/03/2014</text>
<text x="372.9" y="24.9">TE</text>
<text x="388.5" y="24.9">BSW</text>
<text x="25" y="31.4">GKM-004_R02_ASSY_MICROVIEW_PCB</text>
<text x="384.8" y="267.2">SIZE:</text>
<text x="383.5" y="273.2">SCALE:</text>
<text x="384.2" y="279.1">SHT 1 OF 1</text>
<text x="333.7" y="285.6">GKM-004_R02_ASSY_MICROVIEW_PCB</text>
</g>
<g font-size="2.5">
<text x="32.7" y="8.3">1</text>
<text x="82.7" y="8.3">2</text>
<text x="132.9" y="8.3">3</text>
<text x="182.7" y="8.3">4</text>
<text x="232.7" y="8.3">5</text>
<text x="282.8" y="8.3">6</text>
<text x="333" y="8.4">7</text>
<text x="382.8" y="8.3">8</text>
<text x="15.5" y="22.6">MODEL NO:</text>
<text x="69.7" y="22.6">MODEL REV.</text>
<text x="11.6" y="25.7">A</text>
<text x="15.6" y="28.8">MODEL FILE:</text>
<text x="401.7" y="25.3">A</text>
<text x="20" y="38.3">ASSY - MICROVIEW PCB</text>
<text x="20" y="43.2">FINISH (UNLESS OTHERWISE STATED)</text>
<text x="20" y="45.7">EXTERNAL: N/A</text>
<text x="20" y="48.2">INTERNAL: N/A</text>
<text x="20" y="50.6">COLOUR: BLACK</text>
<text x="20" y="53.1">IF SIMILAR SPEC IS TO BE USED CHECK WITH</text>
<text x="20" y="55.6">COCREATORS THAT FINISH IS</text>
<text x="20" y="58.1">ACCEPTABLE BEFORE PROCEEDING.</text>
<text x="20" y="65.5">GENERAL NOTES:</text>
<text x="20" y="70.4">- GENERAL DETAILS UNLESS</text>
<text x="11.8" y="73">B</text>
<text x="21.4" y="72.9">NOTED OR INDICATED OTHERWISE:</text>
<text x="22.1" y="77.8">2. UNSPECIFIED RADII R0.25</text>
<text x="22.1" y="75.3">1. THICKNESS: 1.6mm</text>
<text x="401.8" y="75">B</text>
<text x="20" y="82.7">- DIMENSIONS ACROSS C</text>
<text x="49.8" y="83.1">L ARE SYMMETRICAL</text>
<text x="21.4" y="85.2">ABOUT THOSE C</text>
<text x="21.4" y="87.7">TOTAL TOLERANCE UNLESS OTHERWISE NOTED.</text>
<text x="40.7" y="85.6">L WITHIN HALF THEIR</text>
<text x="20" y="92.6">- ALL EDGES AND CORNERS SHOWN SHARP</text>
<text x="21.4" y="95.1">ARE TO HAVE RADII R0.2 MAX.</text>
<text x="20" y="100">- DIMENSIONS MARKED '*' MAY</text>
<text x="21.4" y="105">OF FIRST SAMPLES. ALLOWANCE MUST</text>
<text x="21.4" y="107.4">BE MADE FOR ONE ADJUSTMENT TO</text>
<text x="21.4" y="102.5">REQUIRE ADJUSTMENT AFTER INSPECTION</text>
<text x="21.4" y="112.4">EXTRA COST IN ALL QUOTATIONS</text>
<text x="21.4" y="109.9">EACH MARKED DIMENSION AT NO</text>
<text x="20" y="119.8">THESE NOTES, TOGETHER WITH ANY</text>
<text x="21.4" y="114.8">PROVIDED.</text>
<text x="11.6" y="123.2">C</text>
<text x="20" y="122.3">3D FILES AND OTHER DOCUMENTS</text>
<text x="20" y="124.7">PROVIDED WILL BE TAKEN AS THE</text>
<text x="401.5" y="125">C</text>
<text x="20" y="127.2">BASIS FOR ANY QUOTATIONS PROVIDED</text>
<text x="20" y="129.7">FOR THE COMPONENT DESCRIBED</text>
<text x="20" y="132.1">IN THIS DRAWING.</text>
<text x="20" y="137.1">REFER ATTACHED 3D FILES:</text>
<text x="22.1" y="139.5">GKM-004_R02_ASSY_MICROVIEW_PCB.STEP</text>
<text x="20" y="144.5">QA INSPECTION NOTES</text>
<text x="20" y="146.9">DIMENSIONS AND NOTES LOCATED WITHIN</text>
<text x="20" y="149.4">ROUNDED BOXES ARE FOR QA INSPECTION</text>
<text x="20" y="151.9">AND ARE CRITICAL FOR ASSEMBLY WITH</text>
<text x="20" y="154.4">OTHER PARTS.</text>
<text x="11.5" y="173.7">D</text>
<text x="401.6" y="174.6">D</text>
<text x="11.8" y="223">E</text>
<text x="401.6" y="223.7">E</text>
<text x="275" y="241.8">THIRD ANGLE</text>
<text x="275.4" y="244.6">PROJECTION</text>
<text x="274" y="249.7">UNLESS SPECIFIED OTHERWISE</text>
<text x="274" y="252.5">DIMENSIONS ARE IN MILLIMETERS</text>
<text x="274" y="255.3">DIMENSIONS &amp; GEOMETRICAL</text>
<text x="317.6" y="256.6">DRAWING NO:</text>
<text x="383.5" y="256.6">DRW. REV.</text>
<text x="274" y="261.6">DATUMS BASED ON ISO 5459</text>
<text x="274" y="258.1">TOLERANCES TO ISO 8015</text>
<text x="274" y="264.4">P - PRIMARY DATUM</text>
<text x="274" y="267.2">S - SECONDARY DATUM</text>
<text x="317.6" y="265.4">DESCRIPTION:</text>
<text x="11.8" y="274.3">F</text>
<text x="274" y="270">T - TERTIARY DATUM</text>
<text x="277.5" y="273.9">INITIAL ISSUE</text>
<text x="305.3" y="273.9">DATE</text>
<text x="401.6" y="272.7">F</text>
<text x="273.6" y="278.8">DRAWN</text>
<text x="317.6" y="277.1">MATERIAL:</text>
<text x="273.7" y="284.6">CHECKED</text>
<text x="317.6" y="283.2">DRAWING FILE:</text>
<text x="32.8" y="290.2">1</text>
<text x="83.1" y="290.3">2</text>
<text x="132.8" y="290.3">3</text>
<text x="183.1" y="290.2">4</text>
<text x="233.5" y="290.2">5</text>
<text x="282.9" y="290.3">6</text>
<text x="332.8" y="290.2">7</text>
<text x="383" y="290.3">8</text>
</g>
<text font-size="1.4" x="345.9" y="245.7">collaborateinnovatecreate</text>
</svg>
